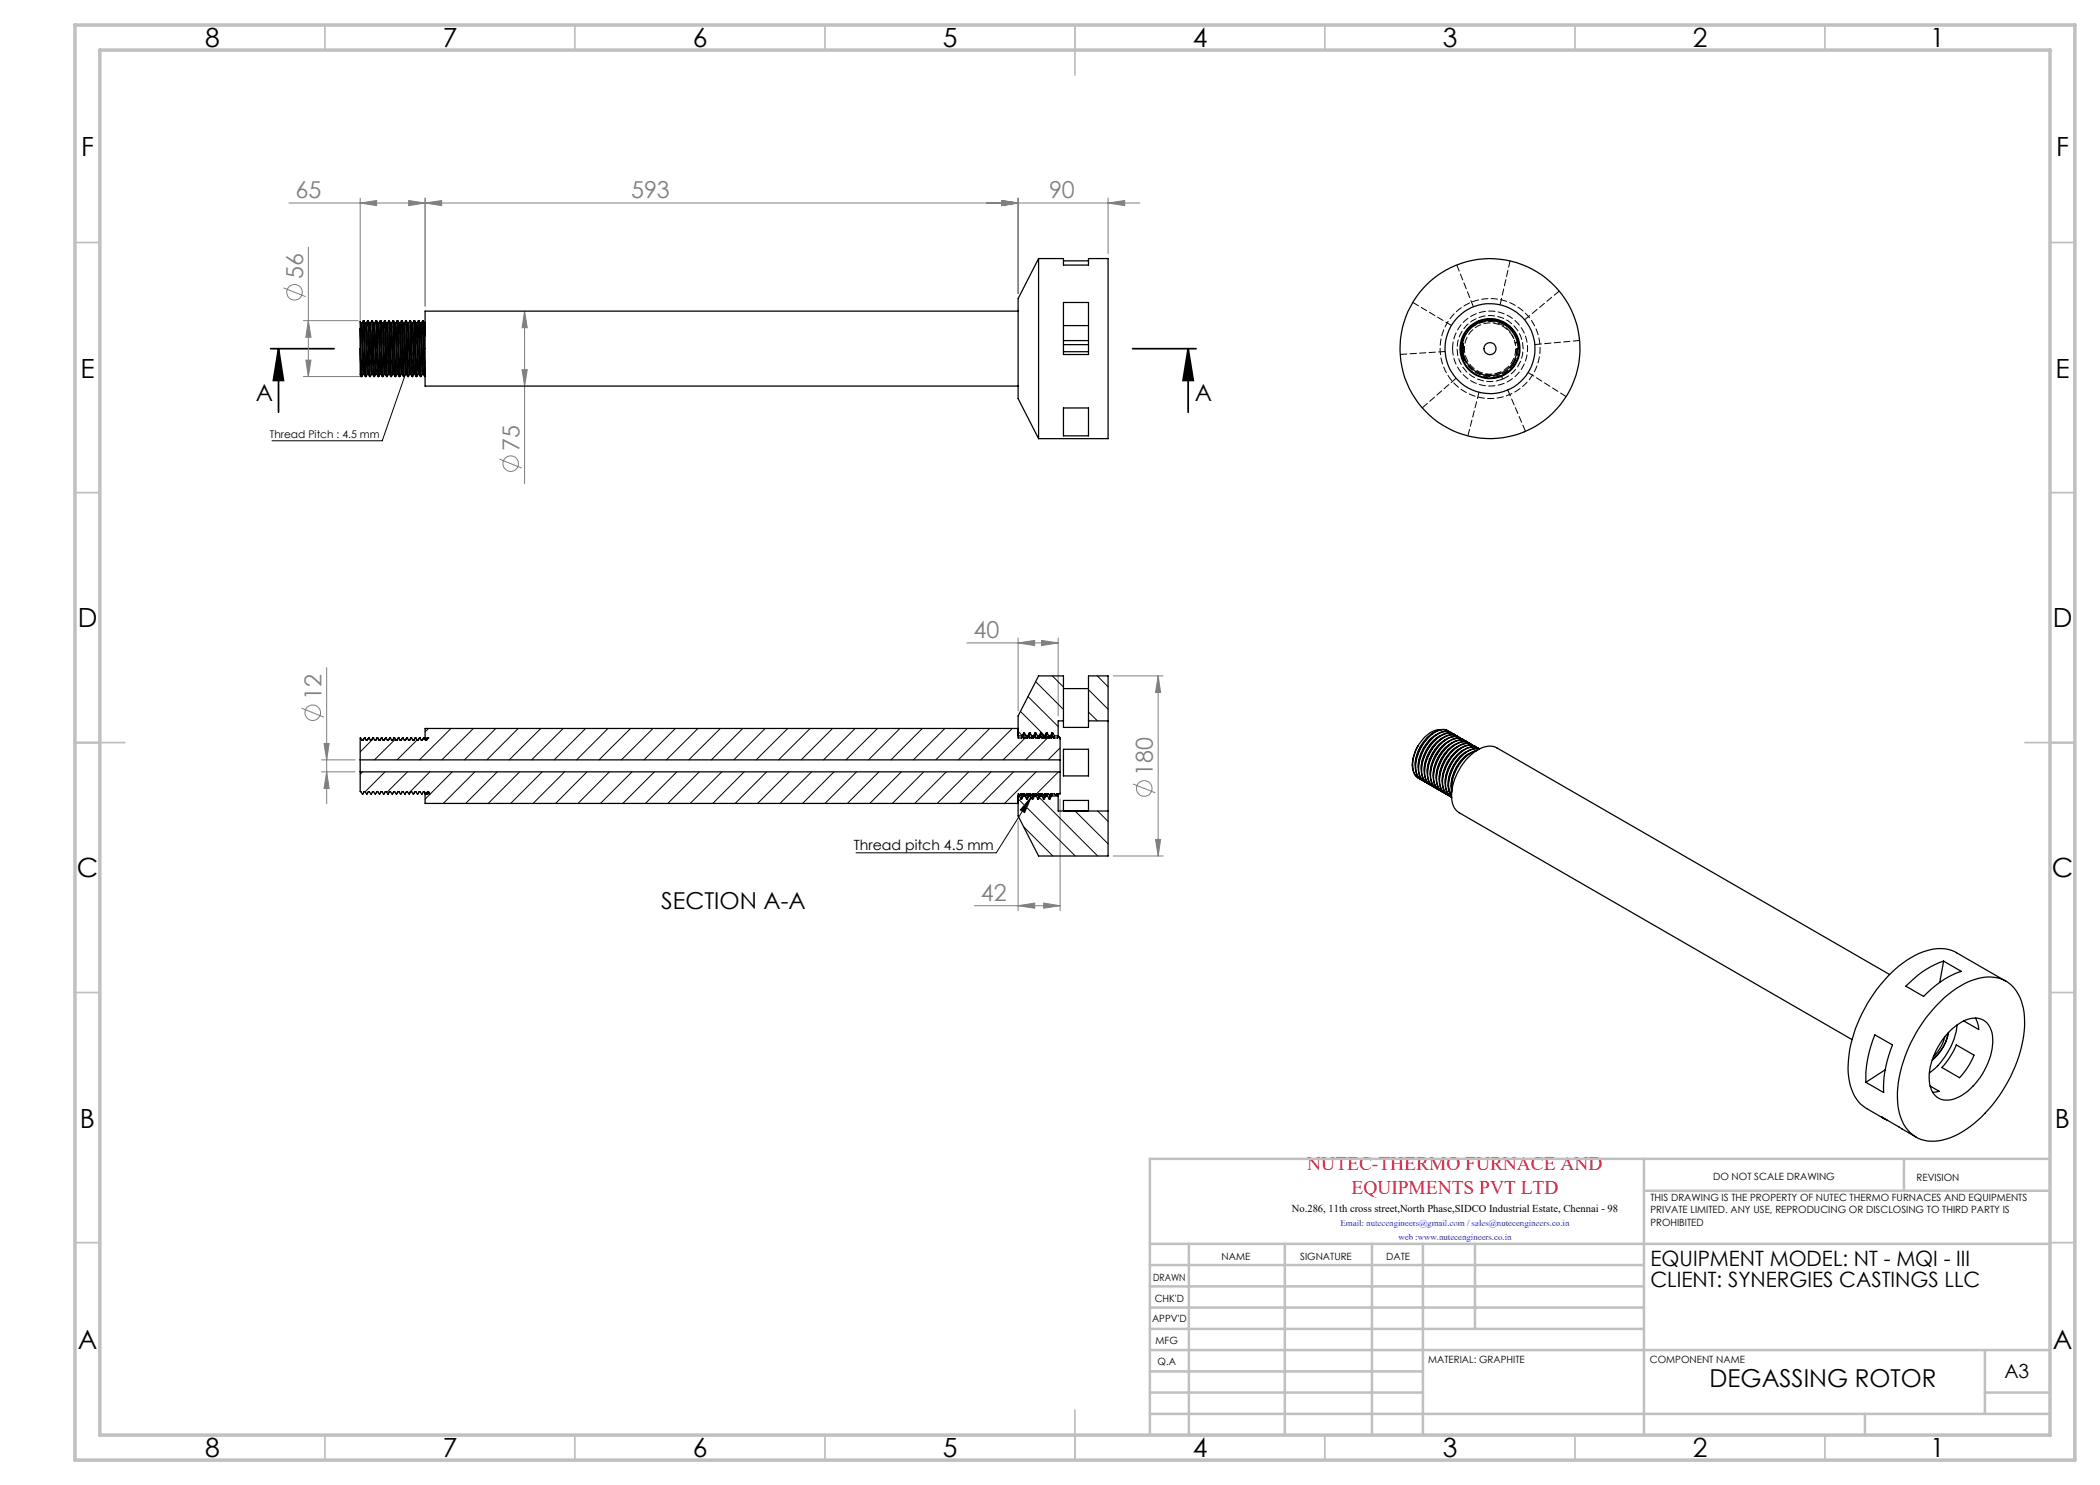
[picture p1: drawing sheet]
<svg xmlns="http://www.w3.org/2000/svg" width="420mm" height="297mm" viewBox="0 0 420 297" stroke-linecap="round" stroke-linejoin="round" font-family="sans-serif">
<g fill="none" stroke="#808080" stroke-width=".2">
<path d="M72 39.6v25.2M85 39.6v21.6M203.6 39.6v19.1M221.6 39.6v11.1M56.7 57.6l4.4 1.7M57.8 40.6h170.2M61.7 49.4v25.9M72 40.6l3.3-.5v1zM81.7 40.1l3.3 .5-3.3 .5zM85 40.6l3.3-.5v1zM200.3 40.1l3.3 .5-3.3 .5zM221.6 40.6l3.3-.5v1z"/>
<path d="M60.7 64.1h10.9M60.7 75.3h11.4M61.2 72h1l-.5 3.3zM61.7 64.1l.5 3.3h-1zM104.4 73.9h1l-.5 3.3zM104.9 62.2l.5 3.3h-1zM104.9 62.2v34.5M99.9 91.8l4.5 1.8M65.3 133.5v27.2M193.4 128.6h18.2M203.6 128.6l3.3-.5v1zM203.6 127.6v14.6"/>
<path d="M208.3 128.1l3.3 .5-3.3 .5zM211.6 127.6v15.6M222.6 135.2h10M231.6 135.2l.5 3.3h-1zM231.6 135.2v36M60.3 141.6l4.5 1.8M64.3 152h6.7M64.3 154.4h6.7M64.8 148.7h1l-.5 3.3zM65.3 154.4l.5 3.3h-1zM212 159.8v22.3M226.6 156.8l4.5 1.8"/>
<path d="M203.6 164.2v17.9M222.6 171.2h10M231.1 167.9h1l-.5 3.3zM194.9 181.1h17.1M203.6 181.1l3.3-.5v1zM208.7 180.6l3.3 .5-3.3 .5z"/>
<circle cx="58.9" cy="58.5" r="1.55"/>
<circle cx="102.1" cy="92.7" r="1.56"/>
<circle cx="62.5" cy="142.6" r="1.55"/>
<circle cx="228.8" cy="157.7" r="1.55"/>
</g>
<path d="M84.7 64.3l-.6 3.3-.9-.3zM84.7 64.3l-8.3 23.9h-22M206.2 159.5l-1.3 3-.9-.5zM206.2 159.5l-7 11.1h-28" fill="none" stroke="#000" stroke-width=".2"/>
<path d="M54.1 69.7h12.7M55.7 69.7l1 6.4h-2zM55.7 69.7v12.7M226.5 69.7h12.7M237.6 69.7l1.1 6.4h-2.1zM237.6 69.7v12.7" fill="none" stroke="#000" stroke-width=".35"/>
<g fill="none" stroke="#c0c0c0" stroke-width=".35">
<path d="M65 5v5M115 5v5M165 5v5M215 5v10M265 5v5M315 5v5M365 5v5M15 48.5h5M410 48.5h5M15 98.5h5M410 98.5h5M15 148.5h10"/>
<path d="M405 148.5h10M15 198.5h5M410 198.5h5M15 248.5h5M410 248.5h5M65 287v5M115 287v5M165 287v5M215 282v10M265 287v5M315 287v5M365 287v5"/>
</g>
<g fill="none" stroke="#c0c0c0" stroke-width=".5">
<path d="M328.8 231.8v55.2M328.8 238.2h81.2M380.8 231.8v6.4M410 231.8h-180v55.2M230 248.8h180M230 257.3h98.8M230 253h98.8M237.8 248.8v38.2M257 248.8v38.2M274.4 248.8v38.2M284.6 248.8v38.2M295 248.8v17"/>
<path d="M230 265.8h98.8M230 261.5h98.8M230 278.5h54.6M230 274.3h54.6M230 270h180M397 278.5h13M397 270v12.8M230 282.8h180M373 282.8v4.2"/>
</g>
<path d="M15 5h400v287h-400zM20 10h390v277h-390z" fill="none" stroke="#c0c0c0" stroke-width=".7"/>
<g fill="#000">
<path d="M84.7 64.3l-.6 3.3-.9-.3zM206.2 159.5l-1.3 3-.9-.5z"/>
<path d="M237.6 69.7l1.1 6.4h-2.1zM55.7 69.7l1 6.4h-2z"/>
</g>
<g fill="#808080">
<path d="M221.6 40.6l3.3-.5v1zM200.3 40.1l3.3 .5-3.3 .5zM200.3 40.1l3.3 .5-3.3 .5zM85 40.6l3.3-.5v1z"/>
<path d="M72 40.6l3.3-.5v1zM81.7 40.1l3.3 .5-3.3 .5zM203.6 128.6l3.3-.5v1zM208.3 128.1l3.3 .5-3.3 .5z"/>
<path d="M231.6 135.2l.5 3.3h-1zM231.1 167.9h1l-.5 3.3z"/>
<path d="M104.9 62.2l.5 3.3h-1zM104.4 73.9h1l-.5 3.3zM61.7 64.1l.5 3.3h-1zM61.2 72h1l-.5 3.3zM64.8 148.7h1l-.5 3.3zM65.3 154.4l.5 3.3h-1z"/>
<path d="M203.6 181.1l3.3-.5v1zM208.7 180.6l3.3 .5-3.3 .5z"/>
</g>
<g fill="none" stroke="#000" stroke-width=".25">
<path d="M207.7 51.7h5v1.3h5v-1.3h3.9v36h-13.9M207.7 51.7v36M207.7 51.7l-4.1 8v20l4.1 8M212.7 52.2h5M72 69.7v5.3l.2 .3M72 65.8l.4 9.5M72 69.7l.2 5.6M72 65.8v3.9M72.2 64.6l.4 10.3M72.2 75.3h.2M72.4 64.6h-.2l-.2-.3v1.5M72.4 64.6l.4 10.3"/>
<path d="M72.6 74.9l-.2 .4M72.6 74.9h.2M72.7 64.1l-.3 .5M72.7 64.1l.4 11.2M72.7 64.1h.1M72.8 64.1l.2 .5h.2M72.8 64.2l.4 11.1M72.8 74.9l.3 .4M73 64.6l.4 10.3M73.1 75.3h.1M73.2 64.6l.5 10.3M73.4 74.9l-.2 .4"/>
<path d="M73.4 74.9h.3M73.5 64.1l-.3 .5M73.5 64.1l.4 11.2M73.5 64.1h.1M73.6 64.1l.3 .5h.2M73.6 64.2l.4 11.1M73.7 74.9l.2 .4M73.9 64.6l.4 10.3M73.9 75.3h.1M74.1 64.6l.4 10.3M74.3 74.9l-.3 .4M74.3 74.9h.2"/>
<path d="M74.4 64.1l-.3 .5M74.4 64.1l.4 11.2M74.4 64.1h.1M74.5 64.1l.2 .5h.2M74.5 64.2l.4 11.1M74.5 74.9l.3 .4M74.7 64.6l.4 10.3M74.8 75.3h.1M74.9 64.6l.5 10.3M75.1 74.9l-.2 .4M75.1 74.9h.3M75.2 64.1l-.3 .5"/>
<path d="M75.2 64.1l.4 11.2M75.2 64.1h.1M75.3 64.1l.3 .5h.2M75.3 64.2l.4 11.1M75.4 74.9l.2 .4M75.6 64.6l.4 10.3M75.6 75.3h.1M75.8 64.6l.4 10.3M76 74.9l-.3 .4M76 74.9h.2M76.1 64.1l-.3 .5M76.1 64.1l.4 11.2"/>
<path d="M76.1 64.1h.1M76.2 64.1l.2 .5h.2M76.2 64.2l.4 11.1M76.2 74.9l.3 .4M76.4 64.6l.4 10.3M76.5 75.3h.1M76.6 64.6l.4 10.3M76.8 74.9l-.2 .4M76.8 74.9h.2M76.9 64.1l-.3 .5M76.9 64.1l.4 11.2M76.9 64.1h.1"/>
<path d="M77 64.1l.3 .5h.2M77 64.2l.4 11.1M77 74.9l.3 .4M77.3 64.6l.4 10.3M77.3 75.3h.1M77.5 64.6l.4 10.3M77.7 74.9l-.3 .4M77.7 74.9h.2M77.8 64.1l-.3 .5M77.8 64.1l.4 11.2M77.8 64.1h.1M77.9 64.1l.2 .5h.2"/>
<path d="M77.9 64.2l.4 11.1M77.9 74.9l.3 .4M78.1 64.6l.4 10.3M78.2 75.3h.1M78.3 64.6l.4 10.3M78.5 74.9l-.2 .4M78.5 74.9h.2M78.6 64.1l-.3 .5M78.6 64.1l.4 11.2M78.6 64.1h.1M78.7 64.1l.3 .5h.2M78.7 64.2l.4 11.1"/>
<path d="M78.7 74.9l.3 .4M79 64.6l.4 10.3M79 75.3h.1M79.2 64.6l.4 10.3M79.4 74.9l-.3 .4M79.4 74.9h.2M79.4 64.1l-.2 .5M79.4 64.1l.5 11.2M79.4 64.1h.2M79.6 64.1l.2 .5h.2M79.6 64.2l.4 11.1M79.6 74.9l.3 .4"/>
<path d="M79.8 64.6l.4 10.3M79.9 75.3h.1M80 64.6l.4 10.3M80.2 74.9l-.2 .4M80.2 74.9h.2M80.3 64.1l-.3 .5M80.3 64.1l.4 11.2M80.3 64.1h.1M80.4 64.1l.2 .5h.3M80.4 64.2l.4 11.1M80.4 74.9l.3 .4M80.6 64.6l.5 10.3"/>
<path d="M80.7 75.3h.1M80.9 64.6l.4 10.3M81.1 74.9l-.3 .4M81.1 74.9h.2M81.1 64.1l-.2 .5M81.1 64.1l.5 11.2M81.1 64.1h.1M81.2 64.1l.3 .5h.2M81.2 64.2l.5 11.1M81.3 74.9l.3 .4M81.5 64.6l.4 10.3M81.6 75.3h.1"/>
<path d="M81.7 64.6l.4 10.3M81.9 74.9l-.2 .4M81.9 74.9h.2M82 64.1l-.3 .5M82 64.1l.4 11.2M82 64.1h.1M82.1 64.1l.2 .5h.2M82.1 64.2l.4 11.1M82.1 74.9l.3 .4M82.3 64.6l.5 10.3M82.4 75.3h.1M82.5 64.6l.5 10.3"/>
<path d="M82.8 74.9l-.3 .4M82.8 74.9h.2M82.8 64.1l-.3 .5M82.8 64.1l.5 11.2M82.8 64.1h.1M82.9 64.1l.3 .5h.2M82.9 64.2l.5 11.1M83 74.9l.3 .4M83.2 64.6l.4 10.3M83.3 75.3h.1M83.4 64.6l.4 10.3M83.6 74.9l-.2 .4"/>
<path d="M83.6 74.9h.2M83.7 64.1l-.3 .5M83.7 64.1l.4 11.2M83.7 64.1h.1M83.8 64.1l.2 .5h.2l.3-.5M83.8 64.2l.4 11.1M83.8 74.9l.3 .4M84 64.6l.5 10.3M84.1 75.3h.1M84.2 64.6l.5 10.3M84.5 74.9l-.3 .4M84.5 74.9h.2"/>
<path d="M84.5 64.1l.4 11.2M84.5 64.1h.1M84.6 64.1l.3 .5h.1M84.6 64.2l.3 11.1M84.7 74.9l.2 .4M84.9 64.6l.1 2.6M203.6 62.2h-118.6v15h118.6M212.7 60.5h5v10.4h-5zM212.7 68.1h5M212.7 70.3h5M212.7 65.1h5M212.7 68.9h5"/>
<path d="M303.6 69.7a5.6 5.6 0 0 0-6.8-5.4 5.6 5.6 0 0 0-3.9 7.7 5.4 5.4 0 0 1-.2-3.2 5.4 5.4 0 0 0 4.8 6.3 5.4 5.4 0 0 0 5.9-5.4h.4M212.7 81.6h5v5.6h-5zM212.7 137.7h5M72 154.4v3.9l.6 .5M72 152v2.4M72 154.4h140M72 152h140M72.6 158.8l.2-.5h.2l.4 .5M72.6 148.1h-.2l-.4-.5v4.4M72.6 158.7v.1M72.9 147.6l-.3 .5M72.9 147.6l.3 .5h.2"/>
<path d="M72.9 147.6h.1M73.4 158.8l.3-.5h.2l.4 .5M73.4 158.6v.2M73.7 147.6l-.3 .5M73.7 147.6l.4 .5h.2M73.7 147.6h.1M74.3 158.8l.2-.5h.2l.4 .5M74.3 158.7v.1M74.6 147.6l-.3 .5M74.6 147.6l.3 .5h.2M74.6 147.6h.1M75.1 158.8l.3-.5h.2l.4 .5"/>
<path d="M75.1 158.7v.1M75.4 147.6l-.3 .5M75.4 147.6l.4 .5h.2M75.4 147.6h.1M76 158.8l.2-.5h.2l.4 .5M76 158.6v.2M76.3 147.6l-.3 .5M76.3 147.6l.3 .5h.2M76.3 147.6h.1M76.8 158.8l.2-.5h.3l.3 .5M76.8 158.6v.2M77.1 147.6l-.3 .5"/>
<path d="M77.1 147.6l.4 .5h.2M77.1 147.6h.1M77.6 158.8l.3-.5h.2l.4 .5M77.7 158.6l-.1 .2M78 147.6l-.3 .5M78 147.6l.3 .5h.2M78 147.6h.1M78.5 158.8l.2-.5h.3l.3 .5M78.5 158.6v.2M78.8 147.6l-.3 .5M78.8 147.6l.4 .5h.2M78.8 147.6h.1"/>
<path d="M79.3 158.8l.3-.5h.2l.4 .5M79.4 158.6l-.1 .2M79.7 147.6l-.3 .5M79.7 147.6l.3 .5h.2M79.7 147.6h.1M80.2 158.8l.2-.5h.2l.4 .5M80.2 158.6v.2M80.5 147.6l-.3 .5M80.5 147.6l.4 .5h.2M80.5 147.6h.1M81 158.8l.3-.5h.2l.4 .5M81.1 158.6l-.1 .2"/>
<path d="M81.4 147.6l-.3 .5M81.4 147.6l.3 .5h.2M81.4 147.6h.1M81.9 158.8l.2-.5h.2l.4 .5M81.9 158.6v.2M82.2 147.6l-.3 .5M82.2 147.6l.4 .5h.2M82.2 147.6h.1M82.7 158.8l.3-.5h.2l.4 .5M82.8 158.6l-.1 .2M83 147.6l-.2 .5M83 147.6l.4 .5h.2"/>
<path d="M83 147.6h.1M83.6 158.8l.2-.5h.2l.4 .5M83.6 158.7v.1M83.9 147.6l-.3 .5M83.9 147.6l.3 .5h.3M83.9 147.6h.1M84.4 158.8l.3-.5h.2l.3 .5h-.2M84.5 158.7l-.1 .1M84.7 147.6l-.2 .5M84.7 147.6l.4 .5h.2M84.7 147.6h.1M85 147.6h.6"/>
<path d="M85 147.6v.3M85 158.6v.2M85 158.8v1.9h118.6M85.3 158.8h.1M85.3 158.6h.6M85.5 158.3l-.2 .5M85.5 158.3h.2l.3 .5h-.7M85.6 147.6l-.3 .5M85.6 147.6h.1M203.6 147.2h.8M203.6 159.2h.2M203.6 145.7h-118.6v1.9"/>
<path d="M203.8 159.2l.4 .6M203.9 159l-.1 .2M204 159.1l-.4-.3v4.4l4.1 8h13.9v-9M204 159v.1M204.2 158.8l-.2 .2M204.2 158.8h.7l.3 .3M204.2 158.8l-.2 .3M204.3 158.8l-.1 1M204.4 147.2l-.1 .4M204.4 158.8v.8M204.5 147.3l-.2 .3M204.5 147.3l.3 .3h.7l.2-.3"/>
<path d="M204.7 159.2l-.4 .6h-.1M204.7 159.2h.3M204.8 158.8l-.1 .4M204.8 146.6l-.1 .9M204.8 146.6h.1M204.8 146.6l-.4 .6M204.9 146.6l-.1 1M204.9 146.6l.3 .6M205 159.2l.3 .6M205 158.9v.3M205.2 159v.1M205.2 147.2v.4"/>
<path d="M205.2 147.2h.3M205.4 158.8l-.2 .2M205.4 158.8l-.2 .3M205.4 158.8h.7M205.4 158.8l-.1 1M205.5 147.2v.4M205.6 158.8l-.1 .8M205.7 147.3l.3 .3h.7l.2-.3M205.7 147.3l-.1 .2M205.8 159.2l-.3 .6h-.2M205.8 159.2h.3M205.9 146.6l-.1 .8"/>
<path d="M205.9 146.6h.1M205.9 146.6l-.4 .6M205.9 158.8l-.1 .4M206 146.6l-.1 1M206 146.6l.4 .6M206.1 159.2l.3 .6M206.1 158.8l.3 .3M206.2 158.8l-.1 .4M206.4 147.2l-.1 .4M206.4 147.2h.3M206.4 159v.1M206.6 158.8l-.2 .2"/>
<path d="M206.6 158.8l-.2 1M206.6 158.8h.7l.3 .3M206.6 158.8l-.2 .3M206.7 147.2l-.1 .4M206.7 158.8l-.1 .8M206.9 147.3l.3 .3h.7l.2-.3M206.9 147.3l-.1 .2M206.9 159.2l-.3 .6h-.2M206.9 159.2h.3M207 146.6l-.1 .8M207 146.6h.2M207 158.8l-.1 .4"/>
<path d="M207 146.6l-.3 .6M207.2 146.6l-.1 .9M207.2 146.6l.3 .6M207.2 159.2l.4 .6M207.3 158.8l-.1 .4M207.5 147.2l-.1 .4M207.5 147.2h.3M207.6 159v.1M207.7 158.9l-.1 .9M207.8 158.8l-.2 .2M207.8 158.8h.7l.3 .3M207.8 158.8l-.2 .3"/>
<path d="M207.8 147.2l-.1 .4M207.8 158.8v.8M208.1 159.2l-.4 .6h-.1M208.1 159.2h.3M208.1 147.3h.1M208.1 147.3l-.1 .2M208.1 146.6l-.3 .6M208.1 146.6l-.1 .9M208.1 158.8v.4M208.1 146.6h.2M208.2 147.3l.2 .3h.7M208.3 146.6l-.1 .7"/>
<path d="M208.3 146.6l.3 .6M208.4 159.2l.3 .6M208.4 158.8v.4M208.6 147.2v.4M208.6 147.2h.3M208.8 159l-.1 .8M208.8 159v.1M208.9 147.2l-.1 .4M209 158.8l-.2 .2M209 158.8l-.1 .8M209 158.8h.7l.3 .3M209 158.8l-.2 .3"/>
<path d="M209.2 159.2l-.4 .6h-.1M209.2 159.2h.3M209.3 147.5l-.2 .2M209.3 146.6l-.4 .6M209.3 146.6l-.1 1M209.3 146.6h.1M209.3 158.8l-.1 .4M209.4 146.6l-.1 .8M209.4 146.6l.4 .6M209.5 159.2l.3 .6M209.6 158.8l-.1 .4M209.8 147.2l-.1 .4"/>
<path d="M209.8 147.2h.2M209.9 159.1l-.1 .7M210 159v.1M210 147.2v.4M210.1 158.9l-.1 .9M210.1 158.8l-.1 .2M210.1 158.8h.8l.3 .3M210.1 158.8l-.1 .3M210.3 159.2l-.3 .6h-.2M210.3 159.2h.1M210.3 159.2h1.3M210.4 158.8v.3"/>
<path d="M210.4 146.6l-.4 .6M210.4 146.6l-.1 1M210.4 146.6h.1M210.5 147.3l-.2 .3h-.7l-.2-.3-.3 .3M210.5 147.3l.2 .3h.8l.2-.3M210.5 147.3v.2M210.5 146.6l-.1 .9M210.5 146.6l.4 .6M210.9 147.2l-.1 .4M210.9 147.2h.7M211.2 159v.1M211.3 158.8l-.1 .2"/>
<path d="M211.3 158.8l-.1 .3M211.6 147.2v.3l.1-.2M211.6 158.8v.4M211.6 159.2v3h10M211.7 147.3l.3 .3v4.4M212 152v2.4M212 154.4v4.4h-.7M212 147.7v.1M212.7 144.2v1.3h5v-1.3M212.7 149.9h5v5.3h-5zM212.7 144.2v-9h-5l-4.1 8v4.4h.7M212.7 144.2h-1.1v3"/>
<path d="M217.7 144.2v-9h3.9v9M217.7 144.2h3.9M221.6 144.2v18M283.6 149.2a6.4 6.4 0 0 0-.6 5.7l.4 .5 .7 .4M283.6 149.2a6.6 6.6 0 0 0-.8 5.3l.3 .6 .6 .5M283.7 155.6l.1 .1M284.3 156h.1M284.9 156.3l.1 .1M285.5 156.7h.1M285.8 151.8l.2 .1M286.1 157v.1M286.7 157.4h.1"/>
<path d="M286.7 146.5a7.7 7.7 0 0 0-3.6 6.7M287.3 157.7v.1M287.3 146.9a7.7 7.7 0 0 0-3.6 6.6M287.9 158.1h.1M287.9 147.2a7.7 7.7 0 0 0-3.6 6.7M288.2 145.9a5.4 5.4 0 0 0-4.3 2.8l-.3 .5M288.5 158.4v.1M288.5 147.6a7.7 7.7 0 0 0-3.6 6.6M289.1 147.9a7.7 7.7 0 0 0-3.6 6.6M289.6 146.2a3 3 0 0 0-3.6 .9 8.5 8.5 0 0 0-2.9 7.1 2.31 2.31 0 0 0 1.2 1.8M289.6 146.1l.1 .1M289.7 148.3a7.7 7.7 0 0 0-3.6 6.6"/>
<path d="M289.9 146.3a2.23 2.23 0 0 0-2.8 .1 8.2 8.2 0 0 0-3.8 8.3 2.26 2.26 0 0 0 1.4 1.5M290.2 146.5a3 3 0 0 0-3.6 .9 8.5 8.5 0 0 0-2.9 7.1 2.15 2.15 0 0 0 1.2 1.8M290.2 146.5h.1M290.3 148.6a7.7 7.7 0 0 0-3.6 6.7M290.3 159.2a4.6 4.6 0 0 1-.3-4.1 8.2 8.2 0 0 1 4.4-5.2l.6-.1h.9a4 4 0 0 0-4 1.7 8.5 8.5 0 0 0-2.2 6.5l.6 1.3M290.5 146.7a2.23 2.23 0 0 0-2.8 .1 8.2 8.2 0 0 0-3.8 8.2 2.14 2.14 0 0 0 1.3 1.5M290.8 146.8a3 3 0 0 0-3.6 .9 8.6 8.6 0 0 0-2.9 7.2 2.14 2.14 0 0 0 1.2 1.8M290.8 146.8l.1 .1M290.9 149a7.7 7.7 0 0 0-3.6 6.6M291.1 147a2.23 2.23 0 0 0-2.8 .1 8.2 8.2 0 0 0-3.8 8.3 2.14 2.14 0 0 0 1.3 1.4M291.4 147.2a3 3 0 0 0-3.6 .9 8.3 8.3 0 0 0-2.9 7.1 2.31 2.31 0 0 0 1.2 1.8M291.4 147.2h.1"/>
<path d="M291.5 149.3a7.5 7.5 0 0 0-3.6 6.6M291.7 147.4a2.23 2.23 0 0 0-2.8 .1 8.1 8.1 0 0 0-3.8 8.2 2.4 2.4 0 0 0 1.3 1.5M292 147.5a3 3 0 0 0-3.6 .9 8.3 8.3 0 0 0-2.9 7.2 2.31 2.31 0 0 0 1.2 1.8M292 147.5l.1 .1M292.1 149.6a7.7 7.7 0 0 0-3.6 6.7M292.2 147.7a2.77 2.77 0 0 0-3.5 .6 8.2 8.2 0 0 0-3 7.8 2.4 2.4 0 0 0 1.3 1.4M292.6 147.9a3 3 0 0 0-3.6 .9 8.2 8.2 0 0 0-2.9 7.1 2.31 2.31 0 0 0 1.2 1.8M292.6 147.8l.1 .1M292.7 150a7.7 7.7 0 0 0-3.6 6.6M292.8 148.1a2.16 2.16 0 0 0-2.7 0 8.6 8.6 0 0 0-4 7.5 2.64 2.64 0 0 0 1.5 2.3M293.2 148.2a3 3 0 0 0-3.6 1 8.2 8.2 0 0 0-2.9 7.1 2.15 2.15 0 0 0 1.2 1.7M293.2 148.2h.1"/>
<path d="M293.3 150.4a7.5 7.5 0 0 0-3.5 7.7l.5 .7M293.4 148.4a2.81 2.81 0 0 0-3.5 .6 8.8 8.8 0 0 0-3.2 7 2.52 2.52 0 0 0 1.5 2.2M293.9 150.7a7.9 7.9 0 0 0-3.7 6.6M293.9 148.6a2.64 2.64 0 0 0-3 .3 8.4 8.4 0 0 0-3.6 7.7 2.14 2.14 0 0 0 1.2 1.8M294 148.8a2.2 2.2 0 0 0-2.7 0 8.6 8.6 0 0 0-4 7.5 2.52 2.52 0 0 0 1.5 2.3M294.5 148.9a2.64 2.64 0 0 0-3 .4 8.4 8.4 0 0 0-3.6 7.6 2.57 2.57 0 0 0 1.2 1.9M294.6 149.1a2.2 2.2 0 0 0-2.7 .1 8.6 8.6 0 0 0-4 7.5 2.52 2.52 0 0 0 1.5 2.2M295 149.3a3.1 3.1 0 0 0-3.6 .9 8.4 8.4 0 0 0-2.9 7.1 2.39 2.39 0 0 0 1.2 1.8M295 149.2l.1 .1M295.2 149.4a2.77 2.77 0 0 0-3.5 .7 8.7 8.7 0 0 0-3.2 6.9 2.64 2.64 0 0 0 1.5 2.3M295.3 150.2a7.6 7.6 0 0 0-4.9 6.2v1.8M295.4 150.1a7.8 7.8 0 0 0-5.2 7.4l.1 1"/>
<path d="M295.6 149.6a3.1 3.1 0 0 0-3.6 .9 8.5 8.5 0 0 0-2.9 7.2 2.65 2.65 0 0 0 1.2 1.8M295.6 149.6h.1M295.8 149.8a2.81 2.81 0 0 0-3.5 .6 8.8 8.8 0 0 0-3.2 7 2.62 2.62 0 0 0 1.3 2.1M212.7 160.1h5v2.1h-5zM377.9 194.9l-78.5-45.3a4.1 4.1 0 0 0-4.4 .8 11.4 11.4 0 0 0-4.6 9.9l.5 1.3 1 1 78.5 45.3M381.2 197.2a18.3 18.3 0 0 1 7.5-5l3.6 2.1a18.3 18.3 0 0 0-7.6 5zM388.7 192.2l-.8 4.3M401.2 196.2l-9.9-5.6a8.1 8.1 0 0 0-7.5 .1 25.9 25.9 0 0 0-11.9 13 21.1 21.1 0 0 0-1.8 13.4 7.4 7.4 0 0 0 3.2 4.6l3.6 2.1M375 207l3.5 2a23 23 0 0 0-1.8 9.5l-3.5-2a22.4 22.4 0 0 1 1.8-9.5zM377 214l-3.8 2.5M386 217.2l1.8 1.1-1.3 .1M388.1 200.3a14.8 14.8 0 0 1 10-4.9 6.6 6.6 0 0 1 6.4 5.5 20.5 20.5 0 0 1-1.9 13.4 26.8 26.8 0 0 1-11 12.6 9.2 9.2 0 0 1-8 .7 8.2 8.2 0 0 1-4.1-7.3 27 27 0 0 1 6.4-17.6z"/>
<path d="M389 207.4a8.3 8.3 0 0 1-2.3 3.9M389.6 206.6a8.5 8.5 0 0 1-3.1 5.3M389.7 206.5a9.4 9.4 0 0 1-3.3 5.6M390 206.2a7.1 7.1 0 0 1 5.5-2.6 3.7 3.7 0 0 1 3 4.1 13.5 13.5 0 0 1-7.2 11.9 3.6 3.6 0 0 1-5.4-3.4 13.6 13.6 0 0 1 4.1-10zM391.3 209l3.5 2a14.3 14.3 0 0 1-2.9 4.5l-3.5-2a16.1 16.1 0 0 0 2.9-4.5zM391.4 205a14.5 14.5 0 0 1-5.5 9.6M395.1 203.6l.5 1.3 .1 1-3-1.7M377.5 224.1l-1.2-.7 6.9 4"/>
<circle cx="298" cy="69.7" r="9"/>
<circle cx="298" cy="69.7" r="5.9"/>
<circle cx="298" cy="69.7" r="1.2"/>
<circle cx="298" cy="69.7" r="18"/>
<circle cx="298" cy="69.7" r="6"/>
</g>
<g fill="none" stroke="#000" stroke-width=".2" stroke-dasharray="1.3 .6" stroke-dashoffset="-.1">
<path d="M291.4 53l3.3 8.4M302 52.2l-2 8.7M311.9 58.2l-7 5.8M280.1 70.9l8.9-.6M282.6 60.5l7.7 4.6M290.5 69.7a7.5 7.5 0 0 1 11.1-6.6 7.5 7.5 0 0 1 .6 12.9 7.5 7.5 0 0 1-11.6-5.6l-.1-.7M300.5 75.8a6.6 6.6 0 0 0 1.9-11.1 6.6 6.6 0 0 0-10.8 3.3 6.6 6.6 0 0 0 7.7 8.2l1.2-.4M302.6 72.9a5.5 5.5 0 0 0 .8-3.2M303.6 69.7l-.2 1.5-.8 1.7M313.2 79.3l-7.6-4.8M315.9 68.1l-8.9 .8M284.5 81.6l6.7-6"/>
<path d="M293.6 87.2l2.2-8.8M305.1 86.3l-3.6-8.3"/>
</g>
<path d="M296.7 75.4h.1M296.8 75.2l-.1 .2M296.9 75.2l.4 .1M297.3 75.2l.1 .1M300 75.4l.3-.1M300.3 75.3l.2 .5M300.3 75.3l.3-.2M303 68.6l.5-.1M303 68.6h.1M303.5 68.5l-.1-.2M303.5 68.5l-.5 .1M303.5 68.5h.1" fill="none" stroke="#000" stroke-width=".2" stroke-dasharray="1.3 .6"/>
<path d="M301.8 79a10 10 0 0 1-13.7-10.3 10 10 0 0 1 15.6-7.2 10 10 0 0 1-1.1 17.1l-.8 .4M303 68.6a5.1 5.1 0 0 0-8.2-2.9 5.1 5.1 0 0 0 1.1 8.7 5.1 5.1 0 0 0 7.3-4.8l-.2-1" fill="none" stroke="#000" stroke-width=".2" stroke-dasharray="1.3 .6" stroke-dashoffset=".7"/>
<path d="M299.1 75.5a5.7 5.7 0 0 0 3.5-2.6M302.6 72.9a5.6 5.6 0 0 1-9.8-1.1" fill="none" stroke="#000" stroke-width=".2" stroke-dasharray="1.3 .6" stroke-dashoffset=".3"/>
<path d="M302.1 73.6l.5-.7M302.8 67.7a5.4 5.4 0 0 0-8.2-2.4" fill="none" stroke="#000" stroke-width=".2" stroke-dasharray="1.3 .6" stroke-dashoffset=".5"/>
<path d="M292.4 69.7a5.4 5.4 0 0 0 7.6 4.8" fill="none" stroke="#000" stroke-width=".2" stroke-dasharray="1.3 .6" stroke-dashoffset=".1"/>
<g fill="none" stroke="#000" stroke-width=".2">
<path d="M205.6 139.3l6 6M207.1 136.3l5.6 5.6M210.5 135.2l2.2 2.2M217.7 137.9l3.9 3.9M219.5 135.2l2.1 2.2M72.5 154.4l-.5 .5M74.7 147.7l-2.7 2.7M77 154.4l-4 4M79.1 147.8l-4.2 4.2M81.5 154.4l-4.1 4.1M83.4 148l-4 4M85.7 145.7l-.7 .7"/>
<path d="M86 154.4l-4.3 4.3M90.2 145.7l-6.3 6.3M90.5 154.4l-5.5 5.4M94.7 145.7l-6.3 6.3M95 154.4l-6.3 6.3M99.2 145.7l-6.3 6.3M99.4 154.4l-6.3 6.3M103.6 145.7l-6.2 6.3M103.9 154.4l-6.3 6.3M108.2 145.7l-6.4 6.3M108.4 154.4l-6.3 6.3M112.6 145.7l-6.3 6.3"/>
<path d="M112.9 154.4l-6.3 6.3M117.1 145.7l-6.3 6.3M117.4 154.4l-6.3 6.3M121.6 145.7l-6.3 6.3M121.9 154.4l-6.3 6.3M126.1 145.7l-6.3 6.3M126.4 154.4l-6.3 6.3M130.6 145.7l-6.3 6.3M130.9 154.4l-6.3 6.3M135.1 145.7l-6.3 6.3M135.4 154.4l-6.3 6.3M139.6 145.7l-6.3 6.3"/>
<path d="M139.9 154.4l-6.3 6.3M144.1 145.7l-6.3 6.3M144.4 154.4l-6.4 6.3M148.6 145.7l-6.3 6.3M148.8 154.4l-6.2 6.3M153 145.7l-6.2 6.3M153.3 154.4l-6.3 6.3M157.6 145.7l-6.4 6.3M157.8 154.4l-6.3 6.3M162 145.7l-6.3 6.3M162.3 154.4l-6.3 6.3M166.5 145.7l-6.3 6.3"/>
<path d="M166.8 154.4l-6.3 6.3M171 145.7l-6.3 6.3M171.3 154.4l-6.3 6.3M175.5 145.7l-6.3 6.3M175.8 154.4l-6.3 6.3M180 145.7l-6.3 6.3M180.3 154.4l-6.3 6.3M184.5 145.7l-6.3 6.3M184.7 154.4l-6.2 6.3M189 145.7l-6.3 6.3M189.3 154.4l-6.3 6.3M193.5 145.7l-6.4 6.3"/>
<path d="M193.7 154.4l-6.3 6.3M197.9 145.7l-6.2 6.3M198.2 154.4l-6.3 6.3M202.5 145.7l-6.4 6.3M202.7 154.4l-6.3 6.3M203.6 146.3l.8 .8M203.6 159.8l1.2 1.1M204.1 142.3l4.9 4.8M205 147.6l-4.4 4.4M207.2 154.4l-6.3 6.3M207.9 159.5l11.6 11.7M209.5 147.6l-4.4 4.4"/>
<path d="M211.7 154.4l-4.4 4.4M212 149.6l-2.4 2.4M212 158.6l-.2 .2M217.7 142.4l1.8 1.8M204.7 165.3l5.9 5.9M205.5 161.6l9.6 9.6M215 162.2l6.6 6.6M219.5 162.2l2.1 2.1"/>
</g>
<g font-size="5.3">
<text x="41" y="9.5">8</text>
<text x="88.5" y="9.5">7</text>
<text x="138.5" y="9.5">6</text>
<text x="188.5" y="9.5">5</text>
<text x="238.5" y="9.5">4</text>
<text x="288.5" y="9.5">3</text>
<text x="338.5" y="9.5">2</text>
<text x="386" y="9.5">1</text>
<text x="16.2" y="31.2">F</text>
<text x="411.2" y="31.2">F</text>
<text x="16.1" y="75.5">E</text>
<text x="411.1" y="75.5">E</text>
<text x="15.5" y="125.5">D</text>
<text x="410.5" y="125.5">D</text>
<text x="15.4" y="175.5">C</text>
<text x="410.4" y="175.5">C</text>
<text x="16" y="225.5">B</text>
<text x="411" y="225.5">B</text>
<text x="15.5" y="269.7">A</text>
<text x="410.5" y="269.7">A</text>
<text x="41" y="291.5">8</text>
<text x="88.5" y="291.5">7</text>
<text x="138.5" y="291.5">6</text>
<text x="188.5" y="291.5">5</text>
<text x="238.5" y="291.5">4</text>
<text x="288.5" y="291.5">3</text>
<text x="338.5" y="291.5">2</text>
<text x="386" y="291.5">1</text>
</g>
<text font-size="4.9" x="341.9" y="277.3">DEGASSING ROTOR</text>
<g font-size="4.7" fill="#808080">
<text x="59.1" y="39.6">65</text>
<text x="126.2" y="39.6">593</text>
<text x="209.8" y="39.6">90</text>
<text x="60.6" y="55.9" transform="rotate(-90 60.6 55.9)">56</text>
<text x="103.9" y="90.1" transform="rotate(-90 103.9 90.1)">75</text>
<text x="194.7" y="127.6">40</text>
<text x="64.3" y="140" transform="rotate(-90 64.3 140)">12</text>
<text x="230.6" y="155.1" transform="rotate(-90 230.6 155.1)">180</text>
<text x="196.2" y="180.1">42</text>
</g>
<g font-size="4.7">
<text x="51.1" y="80.3">A</text>
<text x="238.9" y="80.3">A</text>
<text x="132.3" y="181.8">SECTION A-A</text>
</g>
<g font-size="4.2">
<text x="330.1" y="253.2">EQUIPMENT MODEL: NT - MQI - III</text>
<text x="330.1" y="257.4">CLIENT: SYNERGIES CASTINGS LLC</text>
</g>
<g font-size="3.9" fill="#e7183d">
<text x="261.5" y="234">NUTEC-THERMO FURNACE AND</text>
<text x="270.3" y="238.9">EQUIPMENTS PVT LTD</text>
</g>
<text font-size="3.9" x="400.9" y="275.5">A3</text>
<text font-size="2.8" x="170.8" y="169.9">Thread pitch 4.5 mm</text>
<g font-size="2.1">
<text x="54" y="87.7">Thread Pitch : 4.5 mm</text>
<text x="258.4" y="242.4">No.286, 11th cross street,North Phase,SIDCO Industrial Estate, Chennai - 98</text>
</g>
<g font-size="2">
<text x="342.6" y="236">DO NOT SCALE DRAWING</text>
<text x="383.3" y="236.2">REVISION</text>
<text x="330.1" y="240.1">THIS DRAWING IS THE PROPERTY OF NUTEC THERMO FURNACES AND EQUIPMENTS</text>
<text x="330.1" y="242.6">PRIVATE LIMITED. ANY USE, REPRODUCING OR DISCLOSING TO THIRD PARTY IS</text>
<text x="330.1" y="245.1">PROHIBITED</text>
<text x="244.3" y="252">NAME</text>
<text x="260" y="251.9">SIGNATURE</text>
<text x="277.2" y="251.9">DATE</text>
<text x="230.6" y="256.1">DRAWN</text>
<text x="230.9" y="260.3">CHK'D</text>
<text x="230.4" y="264.4">APPV'D</text>
<text x="231.1" y="268.8">MFG</text>
<text x="231.5" y="273">Q.A</text>
<text x="285.6" y="272.5">MATERIAL: GRAPHITE</text>
<text x="330" y="272.5">COMPONENT NAME</text>
</g>
<g font-size="1.8" fill="#00f">
<text x="268.1" y="245.3">Email: nutecengineers@gmail.com / sales@nutecengineers.co.in</text>
<text x="279.7" y="248">web :www.nutecengineers.co.in</text>
</g>
</svg>
